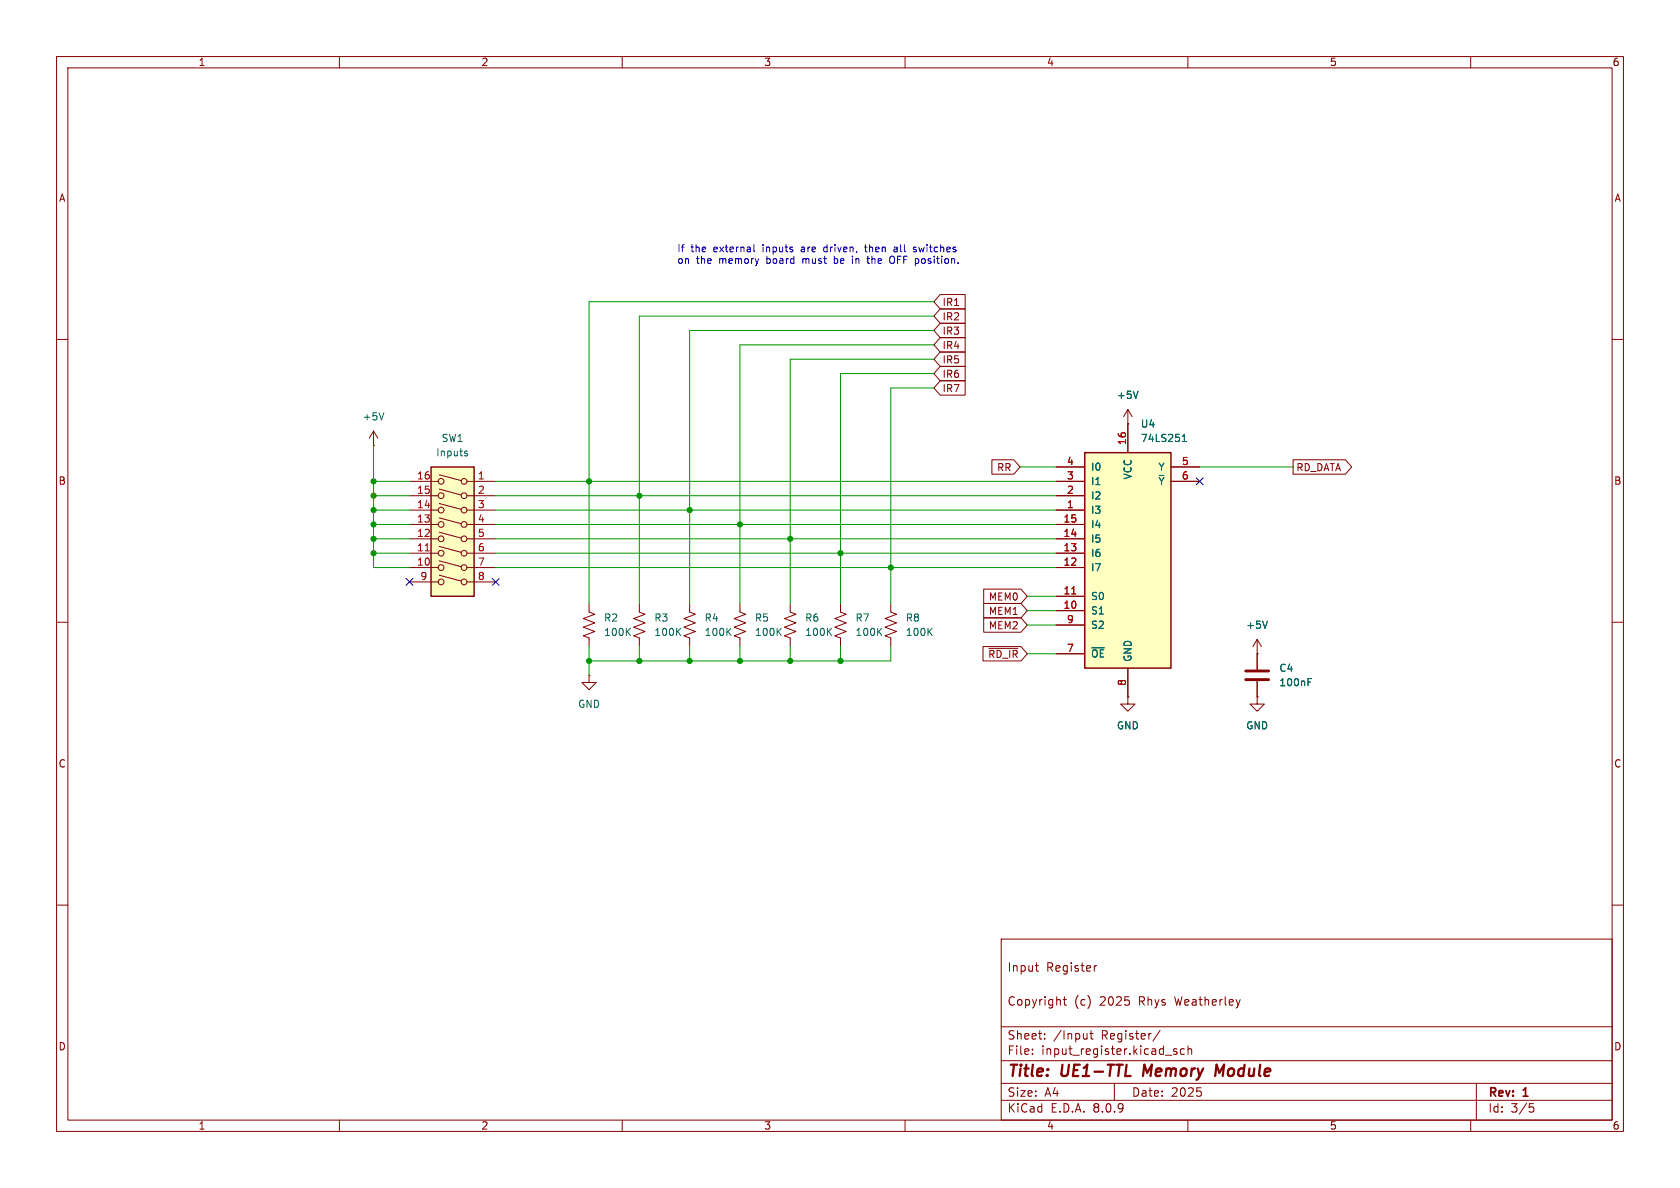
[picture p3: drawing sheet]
<svg xmlns="http://www.w3.org/2000/svg" width="297mm" height="210mm" viewBox="0 0 297 210" stroke-linecap="round" stroke-linejoin="round" font-family="sans-serif">
<g fill="none" stroke="#840000" stroke-width=".18">
<path d="M10 10h277v190h-277zM12 12h273v186h-273zM60 10v2M110 10v2M160 10v2M210 10v2M260 10v2M10 60h2M66 78.7h.1M66 76.2l-.7 1.3M66 76.2v2.5M66 76.2l.8 1.3"/>
<path d="M285 60h2M10 110h2M104.1 106.7v1.5l1.1 .4-2.1 .7 2.1 .8-2.1 .8 2.1 .7-2.1 .8 1 .4v1.5M113 106.7v1.5l1 .4-2 .7 2 .8-2 .8 2 .7-2 .8 1 .4v1.5M157.5 106.7v1.5l1 .4-2 .7 2 .8-2 .8 2 .7-2 .8 1 .4v1.5M222.2 115.6h.1M222.2 113l-.7 1.3M222.2 113v5.4M222.2 113l.8 1.3M285 110h2M199.4 123.2v1.3h1.3l-1.3 1.2-1.3-1.2h1.3M199.4 123.2h.1"/>
<path d="M222.2 123.2v1.3h1.3l-1.3 1.2-1.2-1.2h1.2M222.2 123.2h.1M222.2 120.4v2.8M10 160h2M177 166h108v32h-108zM183 170.7h.6M183.3 171.6l.3 .1M188 176.7h.5M188.2 176.2v1.3l.3 .2M193.5 170.7v1M193.9 170.7l-.3 .1-.1 .2M285 160h2"/>
<path d="M60 198v2M110 198v2M160 198v2M177 194.5h108M177 191.5h108M177 187.5h108M177 181.5h108M182.5 186.3v.1M182.5 185.5v.1M184.7 183.6v.1M184.7 182.8v.1M192.2 182.7v1"/>
<path d="M192.2 183.6h-.1M192.7 182.7h.5M192.9 182.2v1.3l.3 .2M197 191.5v3M205.1 182.1l-1.3 2M208 185.5l-.3-.1-.2 .2v.2l.5 .2v.3h-.5M209.4 185.5l-.4-.1-.3 .3v.4l.1 .2h.6M210 198v2M210 185.5l.2-.1 .4 .1 .1 .9M210 184.9v1.5M212.2 192.9l.2 .3-.2 .5M260 198v2"/>
<path d="M261 191.5v6.5M270.4 195.1h.7M270.5 195.7h.4l.3 .3-.2 .5-.5 .1"/>
</g>
<path d="M202.3 188.2l-.2 2M216.4 188.2l-.8 1.4-.5-1.4-.3 2" fill="none" stroke="#840000" stroke-width=".4"/>
<path d="M67.9 73l-.5 1.2M110.9 111.6l.5 .7M111.4 111.1l-.7 .7M119.8 111.6l.5 .7M120.3 111.1l-.7 .7M164.2 111.6l.6 .7M164.8 111.1l-.7 .7M224.1 109.8l-.5 1.3M231.3 120h.6M231.3 120.6h.4" fill="none" stroke="#006464" stroke-width=".18"/>
<path d="M220.2 118.6h4.1M220.2 120.1h4.1" fill="none" stroke="#840000" stroke-width=".51"/>
<path d="M76.2 82.6h7.6v22.8h-7.6z" fill="#ffffc2"/>
<g fill="none" stroke="#840000" stroke-width=".18">
<path d="M199.4 74.9h.1M199.4 72.4l-.8 1.3M199.4 72.4v2.5M199.4 72.4l.8 1.3M72.4 85.1h5.1M72.4 97.8h5.1M72.4 95.3h5.1M72.4 92.7h5.1M72.4 90.2h5.1M72.4 87.6h5.1M77.6 99.1l3.9 1.1M77.6 96.6l3.9 1"/>
<path d="M77.6 94.1l3.9 1M77.6 91.5l3.9 1.1M77.6 89l3.9 1M77.6 86.5l3.9 1M77.6 83.9l3.9 1.1M82.5 85.1h5.1M82.5 97.8h5.1M82.5 95.3h5.1M82.5 92.7h5.1M82.5 90.2h5.1M82.5 87.6h5.1M72.4 100.3h5.1"/>
<path d="M72.4 102.9h5.1M77.6 101.7l3.9 1M82.5 100.3h5.1M82.5 102.9h5.1M121.9 106.7v1.5l1 .4-2 .7 2 .8-2 .8 2 .7-2 .8 1 .4v1.5M130.8 106.7v1.5l1 .4-2 .7 2 .8-2 .8 2 .7-2 .8 1 .4v1.5"/>
<circle cx="78" cy="92.7" r=".51"/>
<circle cx="78" cy="90.2" r=".51"/>
<circle cx="78" cy="87.6" r=".51"/>
<circle cx="78" cy="85.1" r=".51"/>
<circle cx="78" cy="97.8" r=".51"/>
<circle cx="78" cy="95.3" r=".51"/>
<circle cx="82" cy="92.7" r=".51"/>
<circle cx="82" cy="87.6" r=".51"/>
<circle cx="82" cy="90.2" r=".51"/>
<circle cx="82" cy="97.8" r=".51"/>
<circle cx="82" cy="95.3" r=".51"/>
<circle cx="82" cy="85.1" r=".51"/>
<circle cx="78" cy="102.9" r=".51"/>
<circle cx="78" cy="100.3" r=".51"/>
<circle cx="82" cy="102.9" r=".51"/>
<circle cx="82" cy="100.3" r=".51"/>
</g>
<path d="M76.2 82.6h7.6v22.8h-7.6z" fill="none" stroke="#840000" stroke-width=".25"/>
<path d="M75.2 97.4h.7" fill="none" stroke="#a90000" stroke-width=".18"/>
<path d="M82.3 79.7l.3 .1M201.2 69.2l-.4 1.2M82.3 80.2h.3l.1 .2-.2 .2h-.3M128.7 111.6l.5 .7M129.2 111.1l-.7 .7M137.6 111.6l.5 .7M138.1 111.1l-.7 .7" fill="none" stroke="#006464" stroke-width=".18"/>
<path d="M191.8 80h15.2v38.1h-15.2z" fill="#ffffc2"/>
<path d="M191.8 80h15.2v38.1h-15.2z" fill="none" stroke="#840000" stroke-width=".25"/>
<g fill="none" stroke="#840000" stroke-width=".18">
<path d="M166.2 54.6h4.4v2.6h-4.4l-1.1-1.3zM166.2 52.1h4.4v2.5h-4.4l-1.1-1.3zM166.2 59.7h4.4v2.5h-4.4l-1.1-1.2zM166.2 57.1h4.4v2.6h-4.4l-1.1-1.3zM166.2 64.8h4.4v2.5h-4.4l-1.1-1.3zM166.2 62.2h4.4v2.6h-4.4l-1.1-1.3zM166.2 67.3h4.4v2.6h-4.4l-1.1-1.3zM199.4 74.9h.1M199.4 74.9v5.1M175.4 81.3h3.8l1.1 1.3-1.1 1.2h-3.8zM186.7 90.2h5.1M186.7 97.8h5.1"/>
<path d="M186.7 95.3h5.1M186.7 92.7h5.1M186.7 87.6h5.1M186.7 85.1h5.1M186.7 82.6h5.1M207 85.1h5.1M207 82.6h5.1M228.6 81.3h9.3l1.1 1.3-1.1 1.2h-9.3zM104.1 119.4v1.3h1.3l-1.3 1.2-1.2-1.2h1.2M104.1 119.4h.1M139.7 106.7v1.5l1 .4-2 .7 2 .8-2 .8 2 .7-2 .8 1 .4v1.5M148.6 106.7v1.5l1 .4-2 .7 2 .8-2 .8 2 .7-2 .8 1 .4v1.5"/>
<path d="M173.8 114.3h6.7l1.1 1.3-1.1 1.2h-6.7zM173.9 104.1h6.6l1.1 1.3-1.1 1.3h-6.6zM173.9 109.2h6.6l1.1 1.3-1.1 1.3h-6.6zM173.9 106.7h6.6l1.1 1.3-1.1 1.2h-6.6zM174.8 114.6h5.2M186.7 108h5.1M186.7 105.4h5.1M186.7 100.3h5.1M186.7 115.6h5.1M186.7 110.5h5.1M199.4 118.1v5.1M222.2 115.6h.1"/>
<path d="M222.2 115.6v2.8M199.4 123.2h.1M222.2 123.2h.1M222.2 120.4v2.8"/>
</g>
<path d="M189.5 105h.7" fill="none" stroke="#a90000" stroke-width=".18"/>
<path d="M201.2 69.2l-.4 1.2M209 78h.7M209 77.1l.4-.3v1.2M204.9 84h.9M146.5 111.6l.5 .7M147 111.1l-.7 .7M155.4 111.6l.5 .7M155.9 111.1l-.7 .7M224.1 109.8l-.5 1.3M231.3 120h.6M231.3 120.6h.4" fill="none" stroke="#006464" stroke-width=".18"/>
<g fill="none" stroke="#0000c2" stroke-width=".18">
<path d="M133.3 43.2v1.1l.2 .2M145.7 43.7l-.1 .2 .1 .6M147.5 45.3v1.3M147.5 46.5l.1 .1M147.6 45.7l-.1 .1M150.7 45.7v.9M152.8 43.7h.5M153 43.2v1.1l.3 .2M153.2 45.7h.5M153.4 45.3v1.1l.3 .2M157.3 46.4l.3 .2 .5-.2M157.5 45.4l-.2 .1"/>
<path d="M157.6 45.3l.5 .2M158.1 43.7h.5M158.6 44h-.4l-.2 .2 .2 .3h.4M161.9 43.7h-.3l-.1 .2v.1l.4 .2v.3h-.4"/>
</g>
<g fill="none" stroke="#009600" stroke-width=".18">
<path d="M165.1 53.3h-61v53.4M165.1 58.4h-43.2v48.3M165.1 55.9h-52.1v50.8M66 78.7v21.6h6.4M165.1 68.6h-7.6v38.1M165.1 66h-16.5v40.7M165.1 63.5h-25.4v43.2M165.1 61h-34.3v45.7M66 95.3h6.4M66 90.2h6.4M66 85.1h6.4M66 87.6h6.4"/>
<path d="M66 92.7h6.4M66 97.8h6.4M87.6 95.3h99.1M87.6 90.2h99.1M87.6 85.1h99.1M87.6 87.6h99.1M87.6 92.7h99.1M87.6 97.8h99.1M180.3 82.6h6.4M212.1 82.6h16.5M87.6 100.3h99.1M104.1 114.3v5.1"/>
<path d="M113 114.3v2.5M121.9 114.3v2.5M130.8 114.3v2.5M139.7 114.3v2.5M148.6 114.3v2.5M157.5 114.3v2.5h-53.4M181.6 115.6h5.1M181.6 110.5h5.1M181.6 105.4h5.1M181.6 108h5.1"/>
</g>
<path d="M211.5 84.5l1.2 1.2M212.7 84.5l-1.2 1.2M71.8 102.3l1.2 1.2M73 102.3l-1.2 1.2M87 102.3l1.2 1.2M88.2 102.3l-1.2 1.2" fill="none" stroke="#000084" stroke-width=".18"/>
<g fill="#009600" stroke="#009600" stroke-width=".18">
<circle cx="66" cy="92.7" r=".46"/>
<circle cx="66" cy="95.3" r=".46"/>
<circle cx="66" cy="97.8" r=".46"/>
<circle cx="66" cy="87.6" r=".46"/>
<circle cx="66" cy="90.2" r=".46"/>
<circle cx="66" cy="85.1" r=".46"/>
<circle cx="139.7" cy="95.3" r=".46"/>
<circle cx="139.7" cy="116.8" r=".46"/>
<circle cx="148.6" cy="116.8" r=".46"/>
<circle cx="148.6" cy="97.8" r=".46"/>
<circle cx="157.5" cy="100.3" r=".46"/>
<circle cx="121.9" cy="116.8" r=".46"/>
<circle cx="130.8" cy="116.8" r=".46"/>
<circle cx="130.8" cy="92.7" r=".46"/>
<circle cx="113" cy="87.6" r=".46"/>
<circle cx="104.1" cy="85.1" r=".46"/>
<circle cx="104.1" cy="116.8" r=".46"/>
<circle cx="113" cy="116.8" r=".46"/>
<circle cx="121.9" cy="90.2" r=".46"/>
</g>
<g font-size="2.8" fill="#840000">
<text x="178" y="190.9">Title:</text>
<text x="187.7" y="190.9">UE1-TTL</text>
<text x="202.9" y="190.9">Memory</text>
<text x="216.5" y="190.9">Module</text>
</g>
<g font-size="2.1" fill="#840000">
<text x="178" y="172">Input</text>
<text x="184.9" y="172">Register</text>
<text x="178" y="178">Copyright</text>
<text x="189.9" y="178">(c)</text>
<text x="194.5" y="178">2025</text>
<text x="201.5" y="178">Rhys</text>
<text x="208" y="178">Weatherley</text>
<text x="178" y="184">Sheet:</text>
<text x="186.2" y="184">/Input</text>
<text x="194.7" y="184">Register/</text>
<text x="178" y="186.7">File:</text>
<text x="184.1" y="186.7">input_register.kicad_sch</text>
<text x="178" y="196.9">KiCad</text>
<text x="178" y="194.1">Size:</text>
<text x="184.7" y="194.1">A4</text>
<text x="185.7" y="196.9">E.D.A.</text>
<text x="193.3" y="196.9">8.0.9</text>
<text x="200" y="194.1">Date:</text>
<text x="207" y="194.1">2025</text>
<text x="263" y="194.3">Rev:</text>
<text x="263" y="196.9">Id:</text>
<text x="267.1" y="196.9">3/5</text>
<text x="269.4" y="194.3">1</text>
</g>
<g font-size="1.8" fill="#840000">
<text x="35" y="11.9">1</text>
<text x="85" y="11.9">2</text>
<text x="135" y="11.9">3</text>
<text x="185" y="11.9">4</text>
<text x="235" y="11.9">5</text>
<text x="285" y="11.9">6</text>
<text x="10.3" y="35.9">A</text>
<text x="285.3" y="35.9">A</text>
<text x="166.5" y="56.8">IR2</text>
<text x="166.5" y="54.3">IR1</text>
<text x="166.5" y="59.4">IR3</text>
<text x="166.5" y="64.5">IR5</text>
<text x="166.5" y="61.9">IR4</text>
<text x="166.5" y="67">IR6</text>
<text x="166.5" y="69.5">IR7</text>
<text x="176.2" y="83.5">RR</text>
<text x="229.1" y="83.5">RD_DATA</text>
<text x="10.3" y="85.9">B</text>
<text x="285.3" y="85.9">B</text>
<text x="174.7" y="106.4">MEM0</text>
<text x="174.7" y="111.4">MEM2</text>
<text x="174.7" y="108.9">MEM1</text>
<text x="174.6" y="116.5">~{RD_IR}</text>
<text x="10.3" y="135.9">C</text>
<text x="285.3" y="135.9">C</text>
<text x="10.3" y="185.9">D</text>
<text x="285.3" y="185.9">D</text>
<text x="35" y="199.9">1</text>
<text x="85" y="199.9">2</text>
<text x="135" y="199.9">3</text>
<text x="185" y="199.9">4</text>
<text x="235" y="199.9">5</text>
<text x="285" y="199.9">6</text>
</g>
<g font-size="1.8" fill="#0000c2">
<text x="119.6" y="44.8">If</text>
<text x="119.6" y="46.8">on</text>
<text x="122.1" y="44.8">the</text>
<text x="123.1" y="46.8">the</text>
<text x="126.3" y="44.8">external</text>
<text x="127.2" y="46.8">memory</text>
<text x="135.1" y="44.8">inputs</text>
<text x="135.8" y="46.8">board</text>
<text x="142.1" y="44.8">are</text>
<text x="142.3" y="46.8">must</text>
<text x="146.3" y="44.8">driven,</text>
<text x="148.1" y="46.8">be</text>
<text x="151.5" y="46.8">in</text>
<text x="153.8" y="44.8">then</text>
<text x="154.4" y="46.8">the</text>
<text x="158.6" y="46.8">OFF position.</text>
<text x="159.1" y="44.8">all</text>
<text x="162.7" y="44.8">switches</text>
</g>
<g font-size="1.8" fill="#006464">
<text x="197.4" y="70.7">+5V</text>
<text x="64" y="74.5">+5V</text>
<text x="201.6" y="75.8">U4</text>
<text x="77" y="80.9">Inputs</text>
<text x="78" y="78.3">SW1</text>
<text x="192.8" y="83.4">I0</text>
<text x="201.6" y="78.3">74LS251</text>
<text x="204.7" y="83.4">Y</text>
<text x="192.8" y="88.5">I2</text>
<text x="192.8" y="86">I1</text>
<text x="200.3" y="84.9" transform="rotate(-90 200.3 84.9)">VCC</text>
<text x="204.7" y="86">~{Y}</text>
<text x="192.8" y="91">I3</text>
<text x="192.8" y="93.6">I4</text>
<text x="192.8" y="101.2">I7</text>
<text x="192.8" y="98.7">I6</text>
<text x="192.8" y="96.1">I5</text>
<text x="192.8" y="106.3">S0</text>
<text x="106.7" y="110.1">R2</text>
<text x="106.7" y="112.6">100K</text>
<text x="115.6" y="110.1">R3</text>
<text x="115.6" y="112.6">100K</text>
<text x="124.5" y="110.1">R4</text>
<text x="124.5" y="112.6">100K</text>
<text x="133.4" y="110.1">R5</text>
<text x="133.4" y="112.6">100K</text>
<text x="142.2" y="110.1">R6</text>
<text x="142.2" y="112.6">100K</text>
<text x="151.1" y="110.1">R7</text>
<text x="151.1" y="112.6">100K</text>
<text x="160" y="110.1">R8</text>
<text x="160" y="112.6">100K</text>
<text x="192.8" y="108.8">S1</text>
<text x="192.8" y="111.4">S2</text>
<text x="220.2" y="111.4">+5V</text>
<text x="192.8" y="116.4">~{OE}</text>
<text x="200.3" y="117.1" transform="rotate(-90 200.3 117.1)">GND</text>
<text x="226.1" y="119">C4</text>
<text x="102.1" y="125.3">GND</text>
<text x="226.1" y="121.5">100nF</text>
<text x="197.4" y="129.1">GND</text>
<text x="220.2" y="129.1">GND</text>
</g>
<g font-size="1.8" fill="#a90000">
<text x="188.5" y="82.3">4</text>
<text x="199.1" y="78.8" transform="rotate(-90 199.1 78.8)">16</text>
<text x="208.8" y="82.3">5</text>
<text x="73.6" y="89.9">14</text>
<text x="73.6" y="87.4">15</text>
<text x="73.6" y="84.8">16</text>
<text x="84.4" y="84.8">1</text>
<text x="84.4" y="87.4">2</text>
<text x="84.4" y="89.9">3</text>
<text x="188.5" y="89.9">1</text>
<text x="188.5" y="87.4">2</text>
<text x="188.5" y="84.8">3</text>
<text x="208.8" y="84.8">6</text>
<text x="73.6" y="95">12</text>
<text x="73.6" y="92.5">13</text>
<text x="84.4" y="92.5">4</text>
<text x="84.4" y="95">5</text>
<text x="187.9" y="95">14</text>
<text x="187.9" y="92.5">15</text>
<text x="73.6" y="100.1">10</text>
<text x="73.6" y="97.5">11</text>
<text x="84.4" y="97.5">6</text>
<text x="84.4" y="100.1">7</text>
<text x="187.9" y="100.1">12</text>
<text x="187.9" y="97.5">13</text>
<text x="74.2" y="102.6">9</text>
<text x="84.4" y="102.6">8</text>
<text x="187.9" y="107.7">10</text>
<text x="187.9" y="105.2">11</text>
<text x="188.5" y="110.2">9</text>
<text x="188.5" y="115.3">7</text>
<text x="199.1" y="121.4" transform="rotate(-90 199.1 121.4)">8</text>
</g>
</svg>
